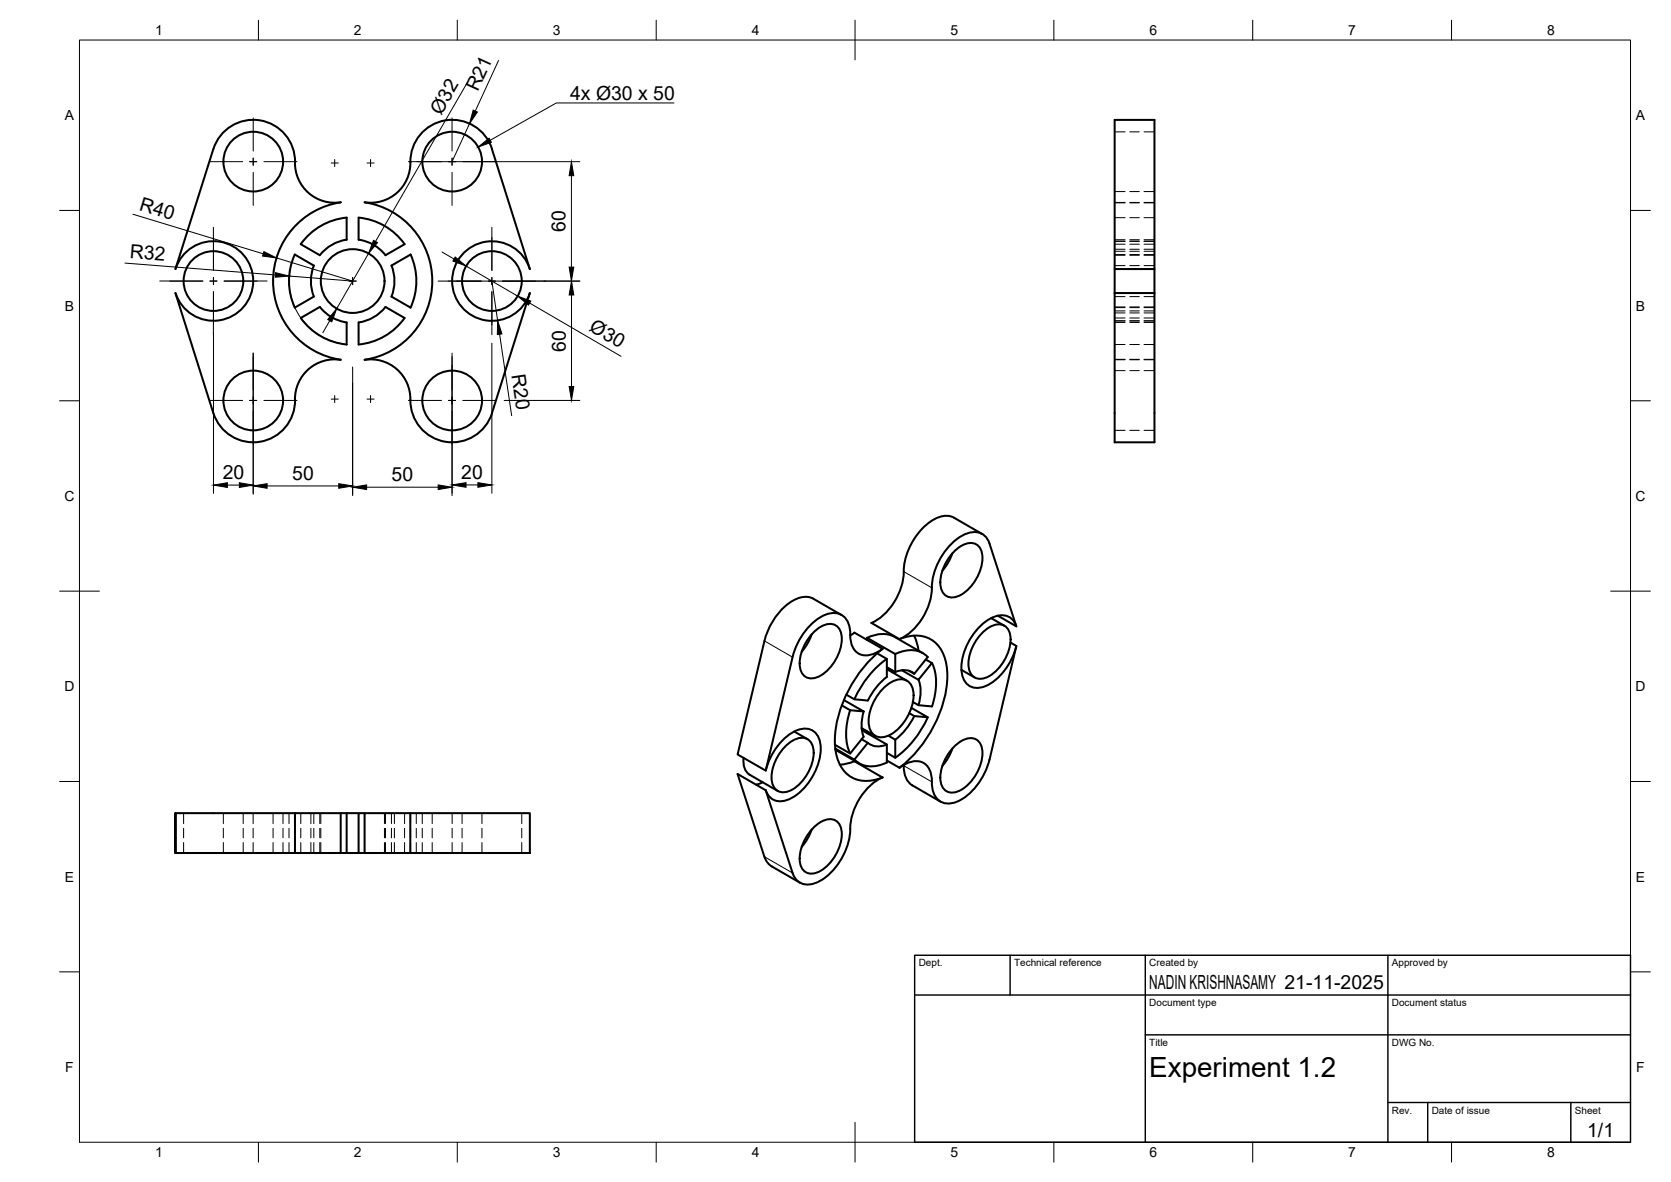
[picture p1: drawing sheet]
<svg xmlns="http://www.w3.org/2000/svg" width="420mm" height="297mm" viewBox="0 0 420 297" stroke-linecap="round" stroke-linejoin="round" font-family="sans-serif">
<!-- layer: Visible -->
<g fill="none" stroke="#000" stroke-width=".51">
<path d="M53.6 37.5l-9.5 30.1M53.7 37.4a10.6 10.6 0 0 1 12.2-7.1 10.6 10.6 0 0 1 8.3 11.5 10 10 0 0 0 11.5 9 20 20 0 0 0-17 19.8 20 20 0 0 0 17 19.8 10.1 10.1 0 0 0-11.6 11.3 10.5 10.5 0 0 1-9.3 9.4 10.5 10.5 0 0 1-11.1-7.3M280.3 30.1h10v37.5h-10zM77.1 59.6a16 16 0 0 1 10.1-4.9v5.5a10.5 10.5 0 0 0-6.8 3.9l-4.8-2.7zM90.2 54.7v5.5M90.2 54.7a16 16 0 0 1 11.5 6.7l-4.8 2.7a10.5 10.5 0 0 0-6.7-3.9M91.7 50.8a10.2 10.2 0 0 0 11.5-11.2 10.5 10.5 0 0 1 9.4-9.4 10.5 10.5 0 0 1 11.1 7.3l9.5 30.1a10 10 0 0 0-15.4-5.1 10 10 0 0 0 0 16.2 10 10 0 0 0 15.4-5.1l-9.5 30.2a10.6 10.6 0 0 1-12.2 7.1 10.6 10.6 0 0 1-8.3-11.4 10 10 0 0 0-11.5-9.1 20 20 0 0 0 17-19.8 20 20 0 0 0-17-19.8M44.1 73.6l9.5 30.2M44.1 67.6a10 10 0 0 1 15.4-5.1 10 10 0 0 1 0 16.2 10 10 0 0 1-15.4-5.1M74.1 64a16 16 0 0 0 0 13.3l4.8-2.8a10.5 10.5 0 0 1 0-7.8l-4.8-2.7M75.6 79.9l4.8-2.8a10.5 10.5 0 0 0 6.8 3.9v5.6a16.1 16.1 0 0 1-11.6-6.7zM103.2 64a16 16 0 0 1 0 13.3l-4.8-2.8a10.5 10.5 0 0 0 0-7.8l4.8-2.7"/>
<path d="M280.3 73.6v37.6h10v-37.6M280.3 67.6v6M280.3 73.6h10M290.3 67.6v6M90.2 81v5.6M90.2 81a10.5 10.5 0 0 0 6.7-3.9l4.8 2.8a16 16 0 0 1-11.5 6.7M239.5 139l-.9 2-1.7 2.4M239.9 130.1l7.1 4.1M239.9 130.1a6 6 0 0 0-6.4 1.3 17.1 17.1 0 0 0-6.4 13.9 15.2 15.2 0 0 1-8 11.2M240.2 138.3a4.9 4.9 0 0 1 5.3-1.5 4.2 4.2 0 0 1 1.5 4.4 11.5 11.5 0 0 1-6.1 8.6 2.97 2.97 0 0 1-4.4-2.5 11.4 11.4 0 0 1 3.7-9zM248.8 136.6l6.7 20.8-4.6-2.7M248.8 136.6a4.1 4.1 0 0 0-6.3-2.3 16.6 16.6 0 0 0-8.3 15.1 15.2 15.2 0 0 1-8 11.2"/>
<path d="M204.1 159.4l-.9 2-1.6 2.4M204.8 158.6a4.9 4.9 0 0 1 5.3-1.5 4.2 4.2 0 0 1 1.5 4.4 11.5 11.5 0 0 1-6.1 8.7 2.97 2.97 0 0 1-4.4-2.6 11.4 11.4 0 0 1 3.7-9zM211.6 154.6l-7.1-4.1a5.8 5.8 0 0 0-6.1 1.1 17.1 17.1 0 0 0-6.2 9.5l-6.7 28.5 7 4.1 6.8-28.6a15.8 15.8 0 0 1 8.3-10.6 4.2 4.2 0 0 1 6.1 3.9l.1 1.1a4.7 4.7 0 0 0 3 5.1 6.3 6.3 0 0 0 5.1-1.6 31.6 31.6 0 0 0-12 23.1 10.2 10.2 0 0 0 3.9 9 8.5 8.5 0 0 0 8.1 .3M213.8 159.7l1.1-.7 7 4.1M219.1 156.5l7.1 4.1M229.8 159.8l.7 1.7 .5 2M247.3 158.8a4.9 4.9 0 0 1 5.3-1.6 4.2 4.2 0 0 1 1.4 4.4 11.5 11.5 0 0 1-6.1 8.7 2.97 2.97 0 0 1-4.3-2.5 11.4 11.4 0 0 1 3.7-9zM249.2 155.3l3.3 2M255.6 157.4a3.9 3.9 0 0 0-5.8-2.3 15 15 0 0 0-8 13.9 4 4 0 0 0 5.9 3.4 15.1 15.1 0 0 0 7.9-10.1M212.2 175.9l4.9 2.9-3.3-.3-2.2-1.2M212.8 174.6l2 1.1 3.4 .4M213.8 178.5a15 15 0 0 0 0 10.9"/>
<path d="M217.2 178.8a9.8 9.8 0 0 0 0 6.4M218 160.3a7.6 7.6 0 0 1 6.9-.2l7.1 4M218 160.8v-.5l7.1 4.1v4.5M220.5 164.2l2.5 1.4v4.5M222.4 172.7a5.2 5.2 0 0 1 5.7-1.6 4.5 4.5 0 0 1 1.6 4.6 12.2 12.2 0 0 1-6.6 9.3 3.2 3.2 0 0 1-4.6-2.7 12.1 12.1 0 0 1 3.9-9.6zM223 165.6a24.8 24.8 0 0 0-8.2 10.1M223 167.7l2.1 1.2M223 168.2l5 2.9M223 170.1a16.5 16.5 0 0 0-4.8 5.9M224.3 168.4l.1 .5M225.1 164.4a6.8 6.8 0 0 1 8.2 .7l-3.4 4.2-1.3-.7M225.1 168.9a4.5 4.5 0 0 1 4.8 .4"/>
<path d="M226.2 160.6a8.1 8.1 0 0 1 9.8 1.7 13.7 13.7 0 0 1 2 10.6 32.4 32.4 0 0 1-11.8 20M229.2 177.9l4.1 2.4-3.4-.4-1.3-.7M229.9 179.9a16.7 16.7 0 0 1-4.8 6M231 170.8a9.8 9.8 0 0 1 0 6.4M232.8 165.7l1.5 .9-3.4 4.2-4.1-2.3M234.3 166.6a14.4 14.4 0 0 1 0 10.9l-3.4-.3-1.4-.8M241.7 168.3l3.3 2M254.1 161.5l1.4 .8-6.7 28.6a15.9 15.9 0 0 1-8.3 10.6 4.2 4.2 0 0 1-6.1-3.9l-.1-1.1M187 190.4a4.3 4.3 0 0 0 1.5 4.3l7 4.1M191.8 196.6l-1.7 .6M192.5 198.6l-7-4.1 6.7 20.8M192.5 193.6a15.1 15.1 0 0 1 7.9-10.1 4 4 0 0 1 5.9 3.5 15 15 0 0 1-8 13.9 3.9 3.9 0 0 1-5.8-2.3"/>
<path d="M197.8 187.3a4.9 4.9 0 0 1 5.2-1.5 4.2 4.2 0 0 1 1.5 4.3 11.5 11.5 0 0 1-6.1 8.7 2.97 2.97 0 0 1-4.3-2.5 11.4 11.4 0 0 1 3.7-9zM199.7 183.8l3.3 1.9M210 188.4l6 3.5M211.2 192.2l1.8-.3 1.9-.6 7 4.1a15.2 15.2 0 0 0-8.2 14 16.3 16.3 0 0 1-8.1 12.3 4.2 4.2 0 0 1-6.3-2.3l-6.8-20.8M214.8 190.9a6.8 6.8 0 0 0 8.2 .7M216.6 185.8l1.6 .9-3.4 4.2-4.8-2.8M216.6 183l3.4 1.9M216.7 183.5l6.3 3.6v4.5M217.1 185.2l-3.3 4.2-3.9-2.2M218 183.8v.5M218.2 186.7a4.3 4.3 0 0 0 4.8 .4M223 191.1l3.2 1.8"/>
<path d="M223 189.2l2.1 1.2M223.4 184.9l1.7 1M225.1 185.9v4.5M226.2 192.9a5.6 5.6 0 0 1 6.2-1 5.1 5.1 0 0 1 1.9 4.6M227.2 192.2a5.7 5.7 0 0 0 2.2 5.2M229.4 197.4l7.1 4.1M233.3 180.3a25.2 25.2 0 0 1-8.2 10.1M239.5 188.1l-.9 2-1.7 2.4M240.2 187.3a4.9 4.9 0 0 1 5.3-1.5 4.2 4.2 0 0 1 1.5 4.4 11.5 11.5 0 0 1-6.1 8.7 2.97 2.97 0 0 1-4.4-2.5 11.4 11.4 0 0 1 3.7-9.1zM44.1 204.4v10zM44.1 204.4h30.1M44.1 214.4h30.1"/>
<path d="M74.2 204.4h11.5M74.2 204.4v10M85.7 204.4v10h-11.5M85.7 204.4h1.5M85.7 214.4h1.5M87.2 214.4h3M87.2 204.4h3M87.2 204.4v10M91.7 204.4h-1.5v10h1.5M91.7 204.4h41.5v10h-41.5zM103.2 204.4v10M192.2 215.3l.5 1 .9 1.1 7.5 4.4"/>
<path d="M204.1 208.4l-.9 2.1-1.6 2.3M204.8 207.7a4.9 4.9 0 0 1 5.3-1.5 4.2 4.2 0 0 1 1.5 4.4 11.5 11.5 0 0 1-6.1 8.6 2.97 2.97 0 0 1-4.4-2.5 11.4 11.4 0 0 1 3.7-9z"/>
<circle cx="63.7" cy="40.6" r="7.5"/>
<circle cx="113.7" cy="40.6" r="7.5"/>
<circle cx="53.7" cy="70.6" r="7.5"/>
<circle cx="88.7" cy="70.6" r="8"/>
<circle cx="123.7" cy="70.6" r="7.5"/>
<circle cx="63.7" cy="100.6" r="7.5"/>
<circle cx="113.7" cy="100.6" r="7.5"/>
</g>
<!-- layer: Hidden -->
<g fill="none" stroke="#000" stroke-width=".25">
<path d="M280.3 33.1h2.6M284.1 33.1h2.4M287.7 33.1h2.6M280.3 50.9h2.6M280.3 48.1h2.6M280.3 51h2.6M280.3 54.7h2.6M284.1 50.9h2.4M284.1 48.1h2.4M284.1 51h2.4M284.1 54.7h2.4M287.7 50.9h2.6"/>
<path d="M287.7 48.1h2.6M287.7 51h2.6M287.7 54.7h2.6M280.3 66.7h2.6M280.3 74.5h2.6M280.3 77.3h2.6M280.3 64h2.6M280.3 60.6h2.6M280.3 60.2h2.6M280.3 64.1h2.6M280.3 61.4h2.6M280.3 77.1h2.6"/>
<path d="M280.3 79.9h2.6M280.3 67.6h2.6M280.3 73.6h2.6M280.3 63.1h2.6M280.3 78.1h2.6M280.3 62.6h2.6M280.3 78.6h2.6M284.1 66.7h2.4M284.1 74.5h2.4M284.1 77.3h2.4M284.1 64h2.4M284.1 60.6h2.4"/>
<path d="M284.1 60.2h2.4M284.1 64.1h2.4M284.1 61.4h2.4M284.1 77.1h2.4M284.1 79.9h2.4M284.1 67.6h2.4M284.1 73.6h2.4M284.1 63.1h2.4M284.1 78.1h2.4M284.1 62.6h2.4M284.1 78.6h2.4M287.7 66.7h2.6"/>
<path d="M287.7 74.5h2.6M287.7 77.3h2.6M287.7 64h2.6M287.7 60.6h2.6M287.7 60.2h2.6M287.7 64.1h2.6M287.7 61.4h2.6M287.7 77.1h2.6M287.7 79.9h2.6M287.7 67.6h2.6M287.7 73.6h2.6M287.7 63.1h2.6"/>
<path d="M287.7 78.1h2.6M287.7 62.6h2.6M287.7 78.6h2.6M280.3 90.4h2.6M280.3 93.1h2.6M280.3 80.6h2.6M280.3 90.3h2.6M280.3 81h2.6M280.3 86.6h2.6M284.1 90.4h2.4M284.1 93.1h2.4M284.1 80.6h2.4"/>
<path d="M284.1 90.3h2.4M284.1 81h2.4M284.1 86.6h2.4M287.7 90.4h2.6M287.7 93.1h2.6M287.7 80.6h2.6M287.7 90.3h2.6M287.7 81h2.6M287.7 86.6h2.6M280.3 108.1h2.6M284.1 108.1h2.4M287.7 108.1h2.6"/>
<path d="M46.2 204.4v2.6M46.2 208.2v2.4M46.2 211.7v2.7M56.2 204.4v2.6M56.2 208.2v2.4M56.2 211.7v2.7M61.2 204.4v2.6M61.2 208.2v2.4M61.2 211.7v2.7M63.6 204.4v2.6M63.6 208.2v2.4M63.6 211.7v2.7"/>
<path d="M68.7 204.4v2.6M68.7 208.2v2.4M68.7 211.7v2.7M71.2 204.4v2.6M71.2 208.2v2.4M71.2 211.7v2.7M72.7 204.4v2.6M72.7 208.2v2.4M72.7 211.7v2.7M74.1 204.4v2.6M74.1 208.2v2.4M74.1 211.7v2.7"/>
<path d="M74.2 204.4v2.6M74.2 208.2v2.4M74.2 211.7v2.7M75.6 204.4v2.6M75.6 208.2v2.4M75.6 211.7v2.7M78.2 204.4v2.6M78.2 208.2v2.4M78.2 211.7v2.7M78.9 204.4v2.6M78.9 208.2v2.4M78.9 211.7v2.7"/>
<path d="M80.4 204.4v2.6M80.4 208.2v2.4M80.4 211.7v2.7M80.7 204.4v2.6M80.7 208.2v2.4M80.7 211.7v2.7M96.7 204.4v2.6M96.7 208.2v2.4M96.7 211.7v2.7M96.9 204.4v2.6M96.9 208.2v2.4M96.9 211.7v2.7"/>
<path d="M98.4 204.4v2.6M98.4 208.2v2.4M98.4 211.7v2.7M99.2 204.4v2.6M99.2 208.2v2.4M99.2 211.7v2.7M101.7 204.4v2.6M101.7 208.2v2.4M101.7 211.7v2.7M103.2 204.4v2.6M103.2 208.2v2.4M103.2 211.7v2.7"/>
<path d="M104.7 204.4v2.6M104.7 208.2v2.4M104.7 211.7v2.7M106.2 204.4v2.6M106.2 208.2v2.4M106.2 211.7v2.7M108.7 204.4v2.6M108.7 208.2v2.4M108.7 211.7v2.7M113.7 204.4v2.6M113.7 208.2v2.4M113.7 211.7v2.7"/>
<path d="M116.2 204.4v2.6M116.2 208.2v2.4M116.2 211.7v2.7M121.2 204.4v2.6M121.2 208.2v2.4M121.2 211.7v2.7M131.2 204.4v2.6M131.2 208.2v2.4M131.2 211.7v2.7"/>
</g>
<!-- layer: Visible Narrow -->
<path d="M227.2 143.6l7.1 4.1M192.2 161.1l7.1 4M227.2 192.4l7.1 4.1M192.2 215.3l7.1 4.1" fill="none" stroke="#000" stroke-width=".25"/>
<!-- layer: BORDER -->
<g fill="none" stroke="#000" stroke-width=".25">
<path d="M20 10.1h390v276.9h-390zM65 5.1v5M115 5.1v5M165 5.1v5M215 5.1v10M265 5.1v5M315 5.1v5M365 5.1v5M15 52.9h5M410 52.9h5M15 100.7h5M410 100.7h5"/>
<path d="M15 148.6h10M405 148.6h10M15 196.4h5M410 196.4h5M15 244.2h5M410 244.2h5M65 287v5M115 287v5M165 287v5M215 282.1v9.9M265 287v5M315 287v5"/>
<path d="M365 287v5"/>
</g>
<!-- layer: TITLEBLOCK -->
<path d="M230 240.1h180v46.9h-180zM230 250h180M254 240.1v9.9M288 240.1v46.9M349 240.1v46.9M288 260.1h122M349 277.1h61M359 277.1v9.9M395 277.1v9.9" fill="none" stroke="#000" stroke-width=".36"/>
<!-- layer: Smart Centers -->
<g fill="none" stroke="#000" stroke-width=".25">
<path d="M63.7 29.6v8.4M63.7 39.7v1.8M113.7 29.6v8.4M113.7 39.7v1.8M52.7 40.6h8.3M53.7 57.1v10.9M62.8 40.6h1.8M63.7 43.3v8.3M66.4 40.6h8.3M83.3 41h1.8M84.2 40.1v1.8M92.3 41h1.8"/>
<path d="M93.2 40.1v1.8M102.7 40.6h8.3M112.8 40.6h1.8M113.7 43.3v8.3M116.4 40.6h8.3M123.7 57.1v10.9M40.2 70.6h10.8M42.7 70.6h8.3M52.8 70.6h1.8M53.7 69.7v1.8M53.7 73.3v10.8M56.3 70.6h8.4"/>
<path d="M56.3 70.6h10.9M87.8 70.6h1.8M88.7 69.7v1.8M110.2 70.6h10.8M122.8 70.6h1.8M123.7 69.7v1.8M123.7 73.3v10.8M126.3 70.6h10.9M63.7 89.6v8.3M63.7 99.7v1.8M84.2 99.4v1.8M93.2 99.4v1.8"/>
<path d="M113.7 89.6v8.3M113.7 99.7v1.8M52.7 100.6h8.3M62.8 100.6h1.8M63.7 103.3v8.3M66.4 100.6h8.3M83.3 100.3h1.8M92.3 100.3h1.8M102.7 100.6h8.3M112.8 100.6h1.8M113.7 103.3v8.3M116.4 100.6h8.3"/>
</g>
<!-- layer: Hole Notes -->
<path d="M120.2 37l2.8-2.3 .5 1.1z" fill="#000" stroke="#000" stroke-width=".25"/>
<path d="M169.5 25.9h-29.6l-16.6 9.3" fill="none" stroke="#000" stroke-width=".25"/>
<!-- layer: FD_Dimensions -->
<g fill="none" stroke="#000" stroke-width=".25">
<path d="M125.3 15.2l-5.8 12.7M117.4 20.9l-23 39.8M118 31.1l-4.3 9.5M33.4 53.8l32.8 10M104.8 40.6h41M143.7 44.1v23M31.4 66.1l37.8 3M69.5 64.8l19.2 5.8-16-1.2M73 67.3a16 16 0 0 0 13.6 19.2M92.7 63.7l-8 13.9M111.1 63.3l3.1 1.8M114.8 70.6h31"/>
<path d="M117.2 66.9l13 7.5M123.7 70.6l1.4 9.9M133.2 76.2l22.9 13.3M143.7 74.1v23M53.7 83.7v40.3M63.7 88.7v35.5M82.9 80.6l-1.7 3M88.7 92.2v32.4M113.7 88.7v35.9M123.7 86.2v37.8M125.6 84l3.1 20.4M126.8 100.6h19"/>
<path d="M57.2 121.9h3M67.2 122.1h18M92.2 122.4h18M117.2 121.9h3"/>
</g>
<g fill="#000" stroke="#000" stroke-width=".25">
<path d="M119 27.7l1 .5-2 2.9zM143.7 40.6l.6 3.5h-1.2zM66.4 63.2l3.1 1.6-3.5-.4zM69.3 68.5l3.4 .9-3.5 .3zM93.9 60.4l1 .6-2.2 2.7zM114.4 64.6l2.8 2.3-3.3-1.3zM130.2 74.4l3.3 1.3-.6 1zM143.1 67.1h1.2l-.6 3.5zM143.7 70.6l.6 3.5h-1.2zM84.7 77.6l-1.3 3.3-1-.6zM125.1 80.5l1.1 3.4-1.1 .2zM143.1 97.1h1.2l-.6 3.5z"/>
<path d="M53.7 121.9l3.5-.6v1.2zM60.2 121.3l3.5 .6-3.5 .6zM63.7 122.1l3.5-.6v1.2zM85.2 121.5l3.5 .6-3.5 .6zM88.7 122.4l3.5-.5v1.1zM110.2 121.9l3.5 .5-3.5 .6zM113.7 121.9l3.5-.6v1.2zM120.2 121.3l3.5 .6-3.5 .6z"/>
</g>
<text font-size="7" x="289" y="270.6">Experiment 1.2</text>
<g font-size="4.9">
<text x="120.1" y="23.2" transform="rotate(-65 120.1 23.2)">R21</text>
<text x="110.9" y="29.1" transform="rotate(-60 110.9 29.1)">Ø32</text>
<text x="143.3" y="25.2">4x Ø30 x 50</text>
<text x="34.8" y="52.7" transform="rotate(17 34.8 52.7)">R40</text>
<text x="142.2" y="58.3" transform="rotate(-90 142.2 58.3)">60</text>
<text x="32.6" y="64.7" transform="rotate(4 32.6 64.7)">R32</text>
<text x="147.9" y="83" transform="rotate(30 147.9 83)">Ø30</text>
<text x="142.2" y="88.3" transform="rotate(-90 142.2 88.3)">60</text>
<text x="128.6" y="94.2" transform="rotate(82 128.6 94.2)">R20</text>
<text x="56" y="120.4">20</text>
<text x="73.5" y="120.7">50</text>
<text x="98.5" y="121">50</text>
<text x="116" y="120.4">20</text>
<text x="289" y="248.5">NADIN KRISHNASAMY 21-11-2025</text>
<text x="399.1" y="285.7">1/1</text>
</g>
<g font-size="3.5">
<text x="39" y="8.8">1</text>
<text x="89" y="8.8">2</text>
<text x="139" y="8.8">3</text>
<text x="189" y="8.8">4</text>
<text x="239" y="8.8">5</text>
<text x="289" y="8.8">6</text>
<text x="339" y="8.8">7</text>
<text x="389" y="8.8">8</text>
<text x="16.3" y="30.2">A</text>
<text x="411.3" y="30.2">A</text>
<text x="16.3" y="78">B</text>
<text x="411.3" y="78">B</text>
<text x="16.2" y="125.9">C</text>
<text x="411.2" y="125.9">C</text>
<text x="16.2" y="173.7">D</text>
<text x="411.2" y="173.7">D</text>
<text x="16.3" y="221.6">E</text>
<text x="411.3" y="221.6">E</text>
<text x="16.4" y="269.4">F</text>
<text x="411.4" y="269.4">F</text>
<text x="39" y="290.8">1</text>
<text x="89" y="290.8">2</text>
<text x="139" y="290.8">3</text>
<text x="189" y="290.8">4</text>
<text x="239" y="290.8">5</text>
<text x="289" y="290.8">6</text>
<text x="339" y="290.8">7</text>
<text x="389" y="290.8">8</text>
</g>
<g font-size="2.5">
<text x="231" y="242.9">Dept.</text>
<text x="255" y="242.9">Technical reference</text>
<text x="289" y="242.9">Created by</text>
<text x="350" y="242.9">Approved by</text>
<text x="289" y="252.8">Document type</text>
<text x="350" y="252.8">Document status</text>
<text x="289" y="262.9">Title</text>
<text x="350" y="262.9">DWG No.</text>
<text x="350" y="279.9">Rev.</text>
<text x="360" y="279.9">Date of issue</text>
<text x="396" y="279.9">Sheet</text>
</g>
</svg>
